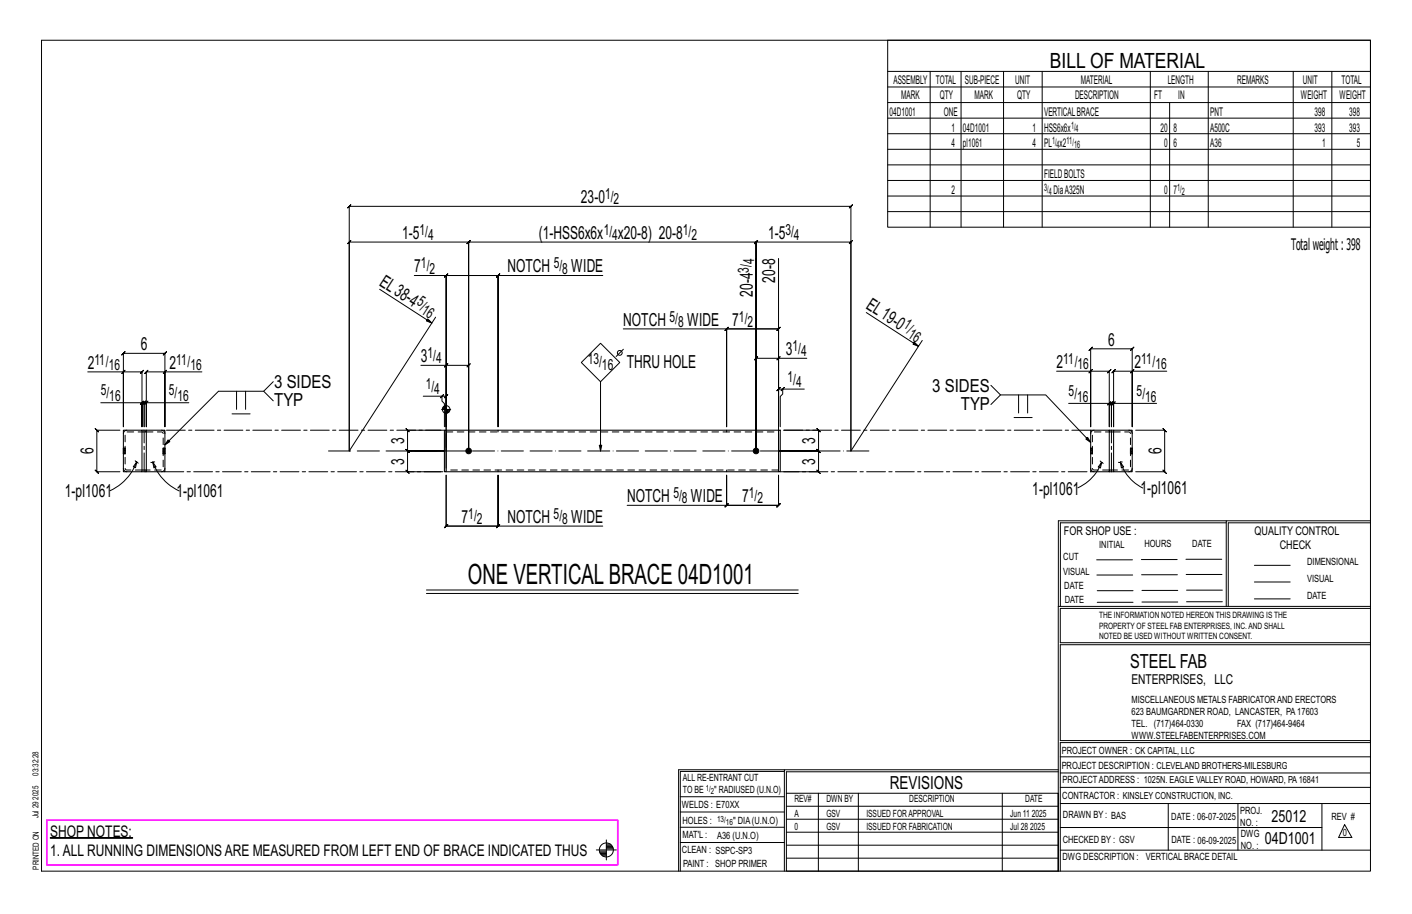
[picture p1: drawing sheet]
<svg xmlns="http://www.w3.org/2000/svg" width="432mm" height="279mm" viewBox="0 0 432 279" stroke-linecap="round" stroke-linejoin="round" font-family="sans-serif">
<g fill="#000" stroke="#000" stroke-width=".31">
<path d="M15.4 256.1h25.2v.1h-25.2z"/>
<circle cx="143.3" cy="137.9" r=".86"/>
<circle cx="231.2" cy="137.9" r=".86"/>
</g>
<g fill="none" stroke="#000" stroke-width=".31">
<path d="M12.7 12.3h406.4v254h-406.4zM271.5 12.3h147.6v57.2h-147.6zM271.5 21.8h147.6M271.5 26.6h147.6M271.5 31.4h147.6M271.5 36.1h147.6M284.5 21.8v47.7M293.9 21.8v47.7M306.9 21.8v47.7M318.7 21.8v47.7M351.8 21.8v47.7M357.7 31.4v38.1"/>
<path d="M369.5 21.8v47.7M395.5 21.8v47.7M407.3 21.8v47.7M271.5 40.9h147.6M271.5 45.6h147.6M271.5 50.4h147.6M271.5 55.2h147.6M271.5 59.9h147.6M238.1 79v51.5M271.5 64.7h147.6M116.1 88.4l16 10.3-1.7-.6 .4-.6 1.3 1.2M126.7 84.2h9.7v46.3v-46.3"/>
<path d="M133.2 97l-26.4 40.9M135.9 84.7l1-1zM136.4 84.2l-.5 .5 1-1zM152.3 84.2l.5-.5-1 1zM152.3 84.2h-15.9h15.9l-.5 .5 1-1-.5 .5v46.3v-46.3h32M231.2 90.7v-11.7v58.9v-28.4l-.5 .5 1-1-.5 .5h6.9M264.9 95.5l16 10.4-1.7-.7 .4-.6 1.3 1.3M26.8 113.7h10.9v16.8v-22.5l-.5 .5 1-1-.5 .5h12.7l-.5 .5 1-1-.5 .5v22.5v-16.8h11.3M37.2 114.2l1-1zM37.7 113.7h5.7l-.5 .5 1-1-.5 .5v16.8v-7.4h-12.6M50.4 113.7l.5-.5-1 1zM50.4 113.7h-5.7l.5-.5-1 1 .5-.5v16.8v-7.4h13"/>
<path d="M72.3 119.6v5.5M75.1 119.6v5.5M80.6 119.6l3 2.9M83.6 116.7l-3 2.9h-13.8l-16.4 16.4 1-1.5 .5 .5-1.5 1M128.7 111.7h7.7v26.2M136.4 111.7h6.9l-.5 .5 1-1-.5 .5v26.2M136.9 111.2l-1 1zM177.8 110.8l5.8-5.9 5.9 5.9-5.9 5.9zM183.6 116.7v21.2l-.3-1.8h.7l-.4 1.8M190.6 100.5h31.6v30v-30l-.5 .5 1-1-.5 .5h15.9l-.5 .5 1-1-.5 .5v30M190.6 106.8l-2.2 2.2M222.2 100.5h15.9l-.5 .5 1-1-.5 .5v30"/>
<path d="M222.7 100l-1 1zM238.1 109.5l.5-.5-1 1zM238.9 119.4l1-1zM239.4 118.9h-1.3l.5-.5-1 1 .5-.5v11.6M246 118.9h-6.6v1.5l-.8 .8v9.3M246.7 109.5h-8.6v28.4M282 104.1l-21.8 33.8M303 117.8l3 2.9h13.8l13.7 14.5-1.4-1 .5-.5 .9 1.5M323.1 113.5h10.4v17v-23.9l-.5 .5 1-1-.5 .5h12.7l-.5 .5 1-1-.5 .5v23.9v-17h10.6M333 114l1-1zM333.5 113.5h5.7l-.5 .5 1-1-.5 .5v17v-7.2h-12.4M346.2 113.5l.5-.5-1 1z"/>
<path d="M346.2 113.5h-5.7l.5-.5-1 1 .5-.5v17v-7.2h13.2M36.7 131.5h-7.1l-.5-.5 1 1-.5-.5v12.7l-.5-.5 1 1-.5-.5h7.1M42.9 123.6l1-1zM43.4 123.1h.7l-.5 .5 1-1-.5 .5v7.4v-7.4l-.5 .5 1-1-.5 .5h.6M44.7 123.1l.5-.5-1 1zM71 126.5h5.5M106.8 137.9v-74.8l-.5 .5 1-1-.5 .5h153.4l-.5 .5 1-1-.5 .5v74.8M106.8 137.9v-63.9l-.5 .5 1-1-.5 .5h36.5l-.5 .5 1-1-.5 .5v63.9v-63.9l-.5 .5 1-1-.5 .5h87.9l-.5 .5 1-1-.5 .5v63.9v-63.9l-.5 .5 1-1-.5 .5h29l-.5 .5 1-1-.5 .5v63.9M129.4 121.1h5.8v1.5l.7 .8v7.1M134.8 131.5h-10.2l-.5-.5 1 1-.5-.5v6.4l-.5-.5 1 1-.5-.5h11.3h-11.3l-.5-.5 1 1-.5-.5v6.3l-.5-.5 1 1-.5-.5h10.2M135 125.2h2.8M135.2 121.1h1.2l-.5 .5 1-1-.5 .5v9.4"/>
<path d="M135.4 124.7v.5M135.6 124.4v.8M135.7 120.6l-1 1zM135.8 124.2v1M136 124.1v1.1M136.2 124v1.2M136.4 123.8v13M136.6 125.2v1.1M136.9 125.2v1M137.1 125.2v.9M137.3 125.2v.8M137.5 125.2v.4"/>
<path d="M239.7 131.5h10.6l-.5-.5 1 1-.5-.5v6.4l-.5-.5 1 1-.5-.5h-12.2h12.2l-.5-.5 1 1-.5-.5v6.3l-.5-.5 1 1-.5-.5h-10.6M306 120.7l-3 3M310.1 127.6h5.5M311.5 120.7v5.6M314.3 120.7v5.6M339.2 123.3l.5-.5-1 1zM339.2 123.3h.7l-.5 .5 1-1-.5 .5v7.2v-7.2l-.5 .5 1-1-.5 .5h.6M340.5 123.3l.5-.5-1 1zM347.3 131.5h8.9l-.5-.5 1 1-.5-.5v12.7l-.5-.5 1 1-.5-.5h-8.9M41.4 140.8l.4 .4M41.8 141.2l-.4 1.8-.6-.3zM41.8 141.2a15.6 15.6 0 0 1-8.1 8.8"/>
<path d="M41.8 141.2l.4 .4M46.7 141.3l1.1 1.4-.7 .3zM46.7 141.3a15.6 15.6 0 0 0 8.1 8.8M46.7 141.3h-.6M47.3 141.2l-.6 .1M191.8 154.5h30.4v-9.2v9.2l-.5 .5 1-1-.5 .5h15.9l-.5 .5 1-1-.5 .5v-9.2v9.2l.5-.5-1 1 .5-.5h-15.9M221.7 155l1-1zM336.5 140.9l.4 .4M336.9 141.3l-.4 1.8-.7-.3zM336.9 141.3a13.9 13.9 0 0 1-7.3 7.8M336.9 141.3l.4 .4M342.6 141.3l1 1.5-.7 .2z"/>
<path d="M342.6 141.3a13.7 13.7 0 0 0 6.9 7.9M342.6 141.3h-.6M343.2 141.2l-.6 .1M375 159.8h-50.7v25.6M375 159.2h-51.3l-.1 107.1M419.1 159.2h-44.1v26.2M419.1 159.8h-43.5v25.6M152.3 160.8l.5-.5-1 1zM152.3 160.8h-15.9l.5-.5-1 1 .5-.5v-15.5v15.5l-.5 .5 1-1-.5 .5h15.9l-.5 .5 1-1-.5 .5v-15.5v15.5h32M335.4 171.1h10.9M335.4 175.8h11M349 171h11"/>
<path d="M349.1 175.7h11M362.7 171h10.9M362.7 175.6h11M383.6 172.8h11M383.6 177.9h11M130.4 180.4h113.7M130.4 181.4h113.7M323.7 185.4h95.4M335.5 184.1h11M335.5 180.6h11M349.2 184h11M349.2 180.5h11"/>
<path d="M362.9 180.4h10.9M362.9 184h10.9M383.6 183.1h11M419.1 186h-94.9v10.5h94.9M419.1 197.1h-94.9v29.3h94.9v.6h-94.9v39.3M239.9 235.8h-31.9v30.5M239.9 235.3h-32.4v31M323.6 235.3h-83.7v31M323.6 235.9h-83.1v6.6M324.2 236.3h94.9M324.2 231.4h94.9M182.4 259.8h6.1"/>
<path d="M185.4 256.8v6.1M185.4 258.7h1.9M185.4 258.4h1.6M185.4 259.5h2.1M185.4 259.1h2M185.4 258h1.2M208 252.9h31.9M208 257.5h31.9M208 243.6h31.9M208 248.2h31.9M240.5 242.5h83.1v23.8h-83.1zM240.5 258.4h83.1"/>
<path d="M240.5 254.4h83.1M240.5 250.4h83.1M240.5 246.5h83.1M250.3 242.5v23.8M262.5 242.5v23.8M306.5 242.5v23.8M324.2 253h80.1M324.2 245.6h94.9M324.2 259.9h94.9M324.2 240.7h94.9M357.3 245.6v14.3M378.6 245.6v14.3"/>
<path d="M404.3 245.6v14.3M411.2 252.1l2.2 3.9h-4zM183.3 260.2h2.1M183.4 260.5h2M183.5 260.9h1.9M183.8 261.3h1.6M184.3 261.6h1.1M240.5 262.3h83.1"/>
<circle cx="189.5" cy="107.9" r=".74"/>
<circle cx="136.4" cy="125.2" r="1.16"/>
<circle cx="185.4" cy="259.8" r="2.14"/>
</g>
<path d="M14.3 250.7h174.6v13.7h-174.6z" fill="none" stroke="#f0f" stroke-width=".5"/>
<g fill="none" stroke="#000" stroke-width=".32">
<path d="M37.7 137h.1M37.7 138.7h.1M37.7 131.5h5.7v12.7h-5.7zM38.3 137h.1M38.3 138.7h.1M43.4 131.5h1.3M44.7 132h.1M44.7 131.5h5.7v12.7h-5.7zM44.7 131.5v.5h-1.3M49.9 137h.1M49.9 138.7h.1M50.4 137h.1"/>
<path d="M50.4 138.7h.1M135.9 131.5h.5v12.7h-.5zM136.4 132.6v10.6M136.4 131.5h101.7M238.1 131.5h.5v12.7h-.5zM238.1 132.6v10.6M333.5 137h.1M333.5 138.7h.1M333.5 131.5h5.7v12.7h-5.7zM334.1 137h.1M334.1 138.7h.1M339.2 131.5h.1"/>
<path d="M339.3 132h1.2M340.5 131.5h5.7v12.7h-5.7zM340.5 131.5h-1.2l-.1 .5M345.7 137h.1M345.7 138.7h.1M346.2 137h.1M346.2 138.7h.1M43.4 144.2h1.3M43.4 143.7h1.3M44.7 143.7v.5M136.4 144.2h101.7M339.2 143.7h1.3"/>
<path d="M339.3 143.7l-.1 .5M339.3 144.2h1.2"/>
</g>
<g fill="none" stroke="#000" stroke-width=".31" stroke-dasharray="2 1.4">
<path d="M37.7 137.5h.6v.4h-.6zM37.7 137.5v-.2h.6v.2M37.7 137.3v-.2h.6v.2M37.7 137.1v-.1M37.7 138.7h.1M37.7 138.5v.2h.6M37.7 138.2v.3h.6v.2M37.7 137.9v.3h.6v.3M37.7 138.7h.6M38.3 137h-.6M38.3 137v.1M38.3 137.9v.3"/>
<path d="M38.8 131.5a1.06 1.06 0 0 0-1.1 1.1M44.7 132h4.7l.3 .2 .2 .4v10.8l-.5 .3h-4.7M49.9 137.9h.5v.3h-.5zM49.9 138.7h.1M49.9 137.9v-.4M49.9 138.7h.5M50.4 132.6a1.06 1.06 0 0 0-1-1.1M50.4 137h-.5M50.4 138.2v.3h-.5v-.3M50.4 138.5v.2h-.5v-.2M50.4 138.7h.1M50.4 137v.1"/>
<path d="M50.4 137.3v-.2l-.5-.1M50.4 137.5v-.2h-.5v-.2M50.4 137.9v-.4h-.5v-.2M136.4 132h101.7M152.3 131.5v.5M222.2 132v-.5M333.5 137.5h.6v.4h-.6zM333.5 137.5v-.2h.6v.2M333.5 137.3v-.2h.6v.2M333.5 137.1v-.1M333.5 138.7h.1M333.5 138.5v.2h.6"/>
<path d="M333.5 138.2v.3h.6v.2M333.5 137.9v.3h.6v.3M333.5 138.7h.6M334.1 137h-.6M334.1 137v.1M334.1 137.9v.3M334.6 131.5a1.06 1.06 0 0 0-1.1 1.1M340.5 132h4.7l.4 .2 .1 .4v10.8l-.5 .3h-4.7M345.7 137.9h.5v.3h-.5zM345.7 138.7h.1M345.7 137.9v-.4M345.7 138.7h.5"/>
<path d="M346.2 132.6a1.06 1.06 0 0 0-1-1.1M346.2 137h-.5M346.2 138.2v.3h-.5v-.3M346.2 138.5v.2h-.5v-.2M346.2 138.7h.1M346.2 137v.1M346.2 137.3v-.2l-.5-.1M346.2 137.5v-.2h-.5v-.2M346.2 137.9v-.4h-.5v-.2M37.7 143.2a1.06 1.06 0 0 0 1.1 1M43.4 143.7h-4.6l-.4-.2-.1-.3v-10.8l.5-.4h4.6M49.4 144.2a1.06 1.06 0 0 0 1-1"/>
<path d="M152.3 143.7v.5M222.2 144.2v-.5M238.1 143.7h-101.7M333.5 143.2a1.06 1.06 0 0 0 1.1 1M339.2 143.7h-4.6l-.4-.2-.1-.3v-10.8l.5-.4h4.6M345.2 144.2a1.06 1.06 0 0 0 1-1"/>
</g>
<path d="M100.5 137.9h166.1" fill="none" stroke="#000" stroke-width=".31" stroke-dasharray="6.8 1 0 1"/>
<path d="M135.9 131.5h-85.5M333.5 131.5h-94.9M44.1 144.2v-12.7M50.4 144.2h85.5M238.6 144.2h94.9M339.9 144.2v-12.7" fill="none" stroke="#000" stroke-width=".31" stroke-dasharray="5.8 1 1 1"/>
<text font-size="8.6" x="143.1" y="178.4">ONE VERTICALBRACE 04D1001</text>
<text font-size="6.4" x="321.1" y="20.7">BILL OF MATERIAL</text>
<text font-size="5.9" x="345.6" y="204.1">STEEL FAB</text>
<g font-size="5.5">
<text x="177.6" y="62.1">23-0</text>
<text x="123" y="73">1-5</text>
<text x="164.7" y="73">(1-HSS6x6x</text>
<text x="189" y="73">x20-8) 20-8</text>
<text x="234.9" y="73">1-5</text>
<text x="126.7" y="83.2">7</text>
<text x="155.2" y="83.2">NOTCH</text>
<text x="174.7" y="83.2">WIDE</text>
<text x="115.7" y="87" transform="rotate(33 115.7 87)">EL38-4</text>
<text x="237.1" y="86.4" transform="rotate(-90 237.1 86.4)">20-8</text>
<text x="230.2" y="90.7" transform="rotate(-90 230.2 90.7)">20-4</text>
<text x="264.6" y="94.1" transform="rotate(33 264.6 94.1)">EL19-0</text>
<text x="190.6" y="99.5">NOTCH</text>
<text x="210.1" y="99.5">WIDE</text>
<text x="223.9" y="99.5">7</text>
<text x="43.1" y="107">6</text>
<text x="338.9" y="105.6">6</text>
<text x="26.8" y="112.7">2</text>
<text x="51.8" y="112.7">2</text>
<text x="128.7" y="110.7">3</text>
<text x="191.6" y="112.6">THRU HOLE</text>
<text x="240.3" y="108.5">3</text>
<text x="323.1" y="112.5">2</text>
<text x="346.9" y="112.5">2</text>
<text x="83.8" y="118.6">3 SIDES</text>
<text x="285.1" y="119.7">3 SIDES</text>
<text x="83.8" y="124.1">TYP</text>
<text x="293.8" y="125.3">TYP</text>
<text x="123.6" y="135.7" transform="rotate(-90 123.6 135.7)">3</text>
<text x="249.3" y="135.7" transform="rotate(-90 249.3 135.7)">3</text>
<text x="28.6" y="138.9" transform="rotate(-90 28.6 138.9)">6</text>
<text x="123.6" y="142.1" transform="rotate(-90 123.6 142.1)">3</text>
<text x="249.3" y="142.1" transform="rotate(-90 249.3 142.1)">3</text>
<text x="355.2" y="138.9" transform="rotate(-90 355.2 138.9)">6</text>
<text x="19.9" y="152">1-pl1061</text>
<text x="54" y="152">1-pl1061</text>
<text x="191.8" y="153.5">NOTCH</text>
<text x="211.3" y="153.5">WIDE</text>
<text x="226.9" y="153.5">7</text>
<text x="315.7" y="151.4">1-pl1061</text>
<text x="348.8" y="151">1-pl1061</text>
<text x="141.2" y="159.8">7</text>
<text x="155.2" y="159.8">NOTCH</text>
<text x="174.7" y="159.8">WIDE</text>
<text x="272.2" y="241.1">REVISIONS</text>
</g>
<g font-size="5.1">
<text x="388.9" y="251.3">25012</text>
<text x="386.8" y="258.1">04D1001</text>
</g>
<g font-size="4.9">
<text x="394.8" y="76.4">Totalweight : 398</text>
<text x="15.4" y="255.8">SHOP NOTES:</text>
<text x="15.4" y="261.6">1.ALL RUNNING DIMENSIONSARE MEASURED FROM LEFT END OF BRACE INDICATED THUS</text>
</g>
<g font-size="4.7">
<text x="185" y="60.8">1/</text>
<text x="187.6" y="62.5">2</text>
<text x="128.3" y="71.8">1/</text>
<text x="184.6" y="71.8">1/</text>
<text x="208.8" y="71.8">1/</text>
<text x="240.2" y="71.8">3/</text>
<text x="130.9" y="73.4">4</text>
<text x="187.2" y="73.4">4</text>
<text x="211.5" y="73.4">2</text>
<text x="242.8" y="73.4">4</text>
<text x="128.7" y="82">1/</text>
<text x="131.4" y="83.6">2</text>
<text x="169.3" y="82">5/</text>
<text x="171.9" y="83.6">8</text>
<text x="229" y="83.4" transform="rotate(-90 229 83.4)">3/</text>
<text x="230.6" y="80.8" transform="rotate(-90 230.6 80.8)">4</text>
<text x="127.3" y="93" transform="rotate(33 127.3 93)">5/</text>
<text x="128.6" y="95.8" transform="rotate(33 128.6 95.8)">16</text>
<text x="204.7" y="98.3">5/</text>
<text x="207.3" y="100">8</text>
<text x="226" y="98.3">1/</text>
<text x="228.6" y="100">2</text>
<text x="276.1" y="100.1" transform="rotate(33 276.1 100.1)">1/</text>
<text x="242.4" y="107.3">1/</text>
<text x="277.4" y="102.9" transform="rotate(33 277.4 102.9)">16</text>
<text x="28.9" y="111.4">11/</text>
<text x="33.2" y="113.1">16</text>
<text x="53.9" y="111.4">11/</text>
<text x="58.3" y="113.1">16</text>
<text x="130.8" y="109.4">1/</text>
<text x="133.4" y="111.1">4</text>
<text x="179.7" y="111.3">13/</text>
<text x="184.1" y="113">16</text>
<text x="245" y="109">4</text>
<text x="325.2" y="111.2">11/</text>
<text x="329.5" y="112.9">16</text>
<text x="349" y="111.2">11/</text>
<text x="353.3" y="112.9">16</text>
<text x="130.2" y="118.9">1/</text>
<text x="240.9" y="116.7">1/</text>
<text x="243.5" y="118.4">4</text>
<text x="30.8" y="120.9">5/</text>
<text x="33.4" y="122.5">16</text>
<text x="51.6" y="120.9">5/</text>
<text x="54.3" y="122.5">16</text>
<text x="132.8" y="120.5">4</text>
<text x="326.8" y="121.1">5/</text>
<text x="329.4" y="122.7">16</text>
<text x="347.6" y="121.1">5/</text>
<text x="350.2" y="122.7">16</text>
<text x="205.9" y="152.2">5/</text>
<text x="208.5" y="153.9">8</text>
<text x="229" y="152.2">1/</text>
<text x="231.6" y="153.9">2</text>
<text x="143.2" y="158.6">1/</text>
<text x="145.8" y="160.2">2</text>
<text x="169.3" y="158.6">5/</text>
<text x="171.9" y="160.2">8</text>
</g>
<text font-size="4.2" x="346" y="209.1">ENTERPRISES, LLC</text>
<g font-size="3.7">
<text x="273.2" y="25.6">ASSEMBLY</text>
<text x="286.2" y="25.6">TOTAL</text>
<text x="295.1" y="25.6">SUB-PIECE</text>
<text x="310.4" y="25.6">UNIT</text>
<text x="330.5" y="25.6">MATERIAL</text>
<text x="357.1" y="25.6">LENGTH</text>
<text x="378.3" y="25.6">REMARKS</text>
<text x="398.4" y="25.6">UNIT</text>
<text x="410.2" y="25.6">TOTAL</text>
<text x="272.1" y="35.5">04D1001</text>
<text x="275.6" y="30.4">MARK</text>
<text x="287.4" y="30.4">QTY</text>
<text x="288.6" y="35.5">ONE</text>
<text x="298" y="30.4">MARK</text>
<text x="311" y="30.4">QTY</text>
<text x="319.3" y="35.5">VERTICALBRACE</text>
<text x="328.7" y="30.4">DESCRIPTION</text>
<text x="353" y="30.4">FT</text>
<text x="360.3" y="30.4">IN</text>
<text x="370.1" y="35.5">PNT</text>
<text x="397.8" y="30.4">WEIGHT</text>
<text x="402" y="35.5">398</text>
<text x="409.6" y="30.4">WEIGHT</text>
<text x="412.6" y="35.5">398</text>
<text x="290.9" y="40.2">1</text>
<text x="294.5" y="40.2">04D1001</text>
<text x="315.8" y="40.2">1</text>
<text x="319.3" y="40.2">HSS6x6x</text>
<text x="354.9" y="40.2">20</text>
<text x="358.9" y="40.2">8</text>
<text x="370.1" y="40.2">A500C</text>
<text x="402" y="40.2">393</text>
<text x="412.6" y="40.2">393</text>
<text x="290.9" y="45">4</text>
<text x="294.5" y="45">pl1061</text>
<text x="315.8" y="45">4</text>
<text x="319.3" y="45">PL x2</text>
<text x="356" y="45">0</text>
<text x="358.9" y="45">6</text>
<text x="370.1" y="45">A36</text>
<text x="404.3" y="45">1</text>
<text x="415" y="45">5</text>
<text x="290.9" y="59.3">2</text>
<text x="319.3" y="54.5">FIELDBOLTS</text>
<text x="322.2" y="59.3">DiaA325N</text>
<text x="356" y="59.3">0</text>
<text x="358.9" y="59.3">7</text>
<text x="325.3" y="163.4">FOR SHOP USE :</text>
<text x="383.7" y="163.4">QUALITY CONTROL</text>
<text x="391.4" y="167.8">CHECK</text>
</g>
<g font-size="3.1">
<text x="327.5" y="39.4">1/</text>
<text x="328.9" y="40.5">4</text>
<text x="321.7" y="44.1">1/</text>
<text x="323.1" y="45.3">4</text>
<text x="326.1" y="44.1">11/</text>
<text x="328.5" y="45.3">16</text>
<text x="319.3" y="58.4">3/</text>
<text x="320.7" y="59.5">4</text>
<text x="360" y="58.4">1/</text>
<text x="361.4" y="59.5">2</text>
<text x="336.2" y="167.4">INITIAL</text>
<text x="350" y="167.1">HOURS</text>
<text x="364.6" y="167.2">DATE</text>
<text x="325.2" y="171.3">CUT</text>
<text x="399.8" y="172.8">DIMENSIONAL</text>
<text x="325.1" y="175.8">VISUAL</text>
<text x="399.8" y="177.9">VISUAL</text>
<text x="325.5" y="180">DATE</text>
<text x="325.7" y="184.4">DATE</text>
<text x="399.8" y="183.1">DATE</text>
<text x="346" y="215">MISCELLANEOUS METALS FABRICATORAND ERECTORS</text>
<text x="346" y="218.6">623 BAUMGARDNER ROAD, LANCASTER, PA17603</text>
<text x="346" y="225.8">WWW.STEELFABENTERPRISES.COM</text>
<text x="346" y="222.2">TEL. (717)464-0330</text>
<text x="378.3" y="222.2">FAX (717)464-9464</text>
<text x="324.7" y="230.5">PROJECT OWNER : CK CAPITAL, LLC</text>
<text x="208.8" y="238.8">ALL RE-ENTRANT CUT</text>
<text x="324.7" y="235.1">PROJECT DESCRIPTION : CLEVELAND BROTHERS-MILESBURG</text>
<text x="324.9" y="239.5">PROJECTADDRESS : 1025N. EAGLE VALLEY ROAD, HOWARD, PA16841</text>
<text x="208.8" y="242.5">TO BE</text>
<text x="218.4" y="242.5">&quot; RADIUSED (U.N.O)</text>
<text x="242.9" y="245.3">REV#</text>
<text x="252.7" y="245.3">DWN BY</text>
<text x="278.1" y="245.3">DESCRIPTION</text>
<text x="313.5" y="245.3">DATE</text>
<text x="324.9" y="244.2">CONTRACTOR : KINSLEY CONSTRUCTION, INC.</text>
<text x="208.5" y="247">WELDS : E70XX</text>
<text x="208.7" y="251.7">HOLES :</text>
<text x="224.2" y="251.8">&quot; DIA(U.N.O)</text>
<text x="242.9" y="249.9">A</text>
<text x="252.7" y="249.9">GSV</text>
<text x="264.9" y="249.9">ISSUED FORAPPROVAL</text>
<text x="309" y="249.9">Jun 11</text>
<text x="315.5" y="249.9">2025</text>
<text x="325.1" y="250">DRAWN BY : BAS</text>
<text x="358.2" y="250.5">DATE : 06-07-2025</text>
<text x="379.3" y="248.9">PROJ.</text>
<text x="407.2" y="250.5">REV #</text>
<text x="208.7" y="256.3">MAT'L :</text>
<text x="219.3" y="256.4">A36 (U.N.O)</text>
<text x="242.9" y="253.8">0</text>
<text x="252.7" y="253.8">GSV</text>
<text x="264.9" y="253.8">ISSUED FOR FABRICATION</text>
<text x="309" y="253.8">Jul 28</text>
<text x="315" y="253.8">2025</text>
<text x="325" y="257.6">CHECKED BY : GSV</text>
<text x="358.3" y="257.7">DATE : 06-09-2025</text>
<text x="379.3" y="252.5">NO. :</text>
<text x="379.5" y="255.9">DWG</text>
<text x="410.6" y="255.5">0</text>
<text x="208.6" y="260.7">CLEAN : SSPC-SP3</text>
<text x="324.9" y="262.9">DWG DESCRIPTION :</text>
<text x="350.4" y="263">VERTICAL BRACE DETAIL</text>
<text x="379.5" y="259.5">NO. :</text>
<text x="208.9" y="265">PAINT : SHOP PRIMER</text>
</g>
<g font-size="2.7">
<text x="336.1" y="189">THE INFORMATION NOTED HEREON THIS DRAWING IS THE</text>
<text x="336.1" y="195.4">NOTED BE USED WITHOUT WRITTEN CONSENT.</text>
<text x="336.1" y="192.2">PROPERTY OF STEEL FAB ENTERPRISES, INC.AND SHALL</text>
</g>
<g font-size="2.6">
<text x="215.9" y="241.8">1/</text>
<text x="217.4" y="242.7">2</text>
<text x="219.3" y="251.1">13/</text>
<text x="222" y="252.1">16</text>
</g>
<g font-size="2.5">
<text x="11.7" y="237.1" transform="rotate(-90 11.7 237.1)">03:32:28</text>
<text x="11.8" y="244.4" transform="rotate(-90 11.8 244.4)">2025</text>
<text x="11.8" y="250.1" transform="rotate(-90 11.8 250.1)">Jul 29</text>
<text x="11.9" y="265.8" transform="rotate(-90 11.9 265.8)">PRINTED ON</text>
</g>
</svg>
